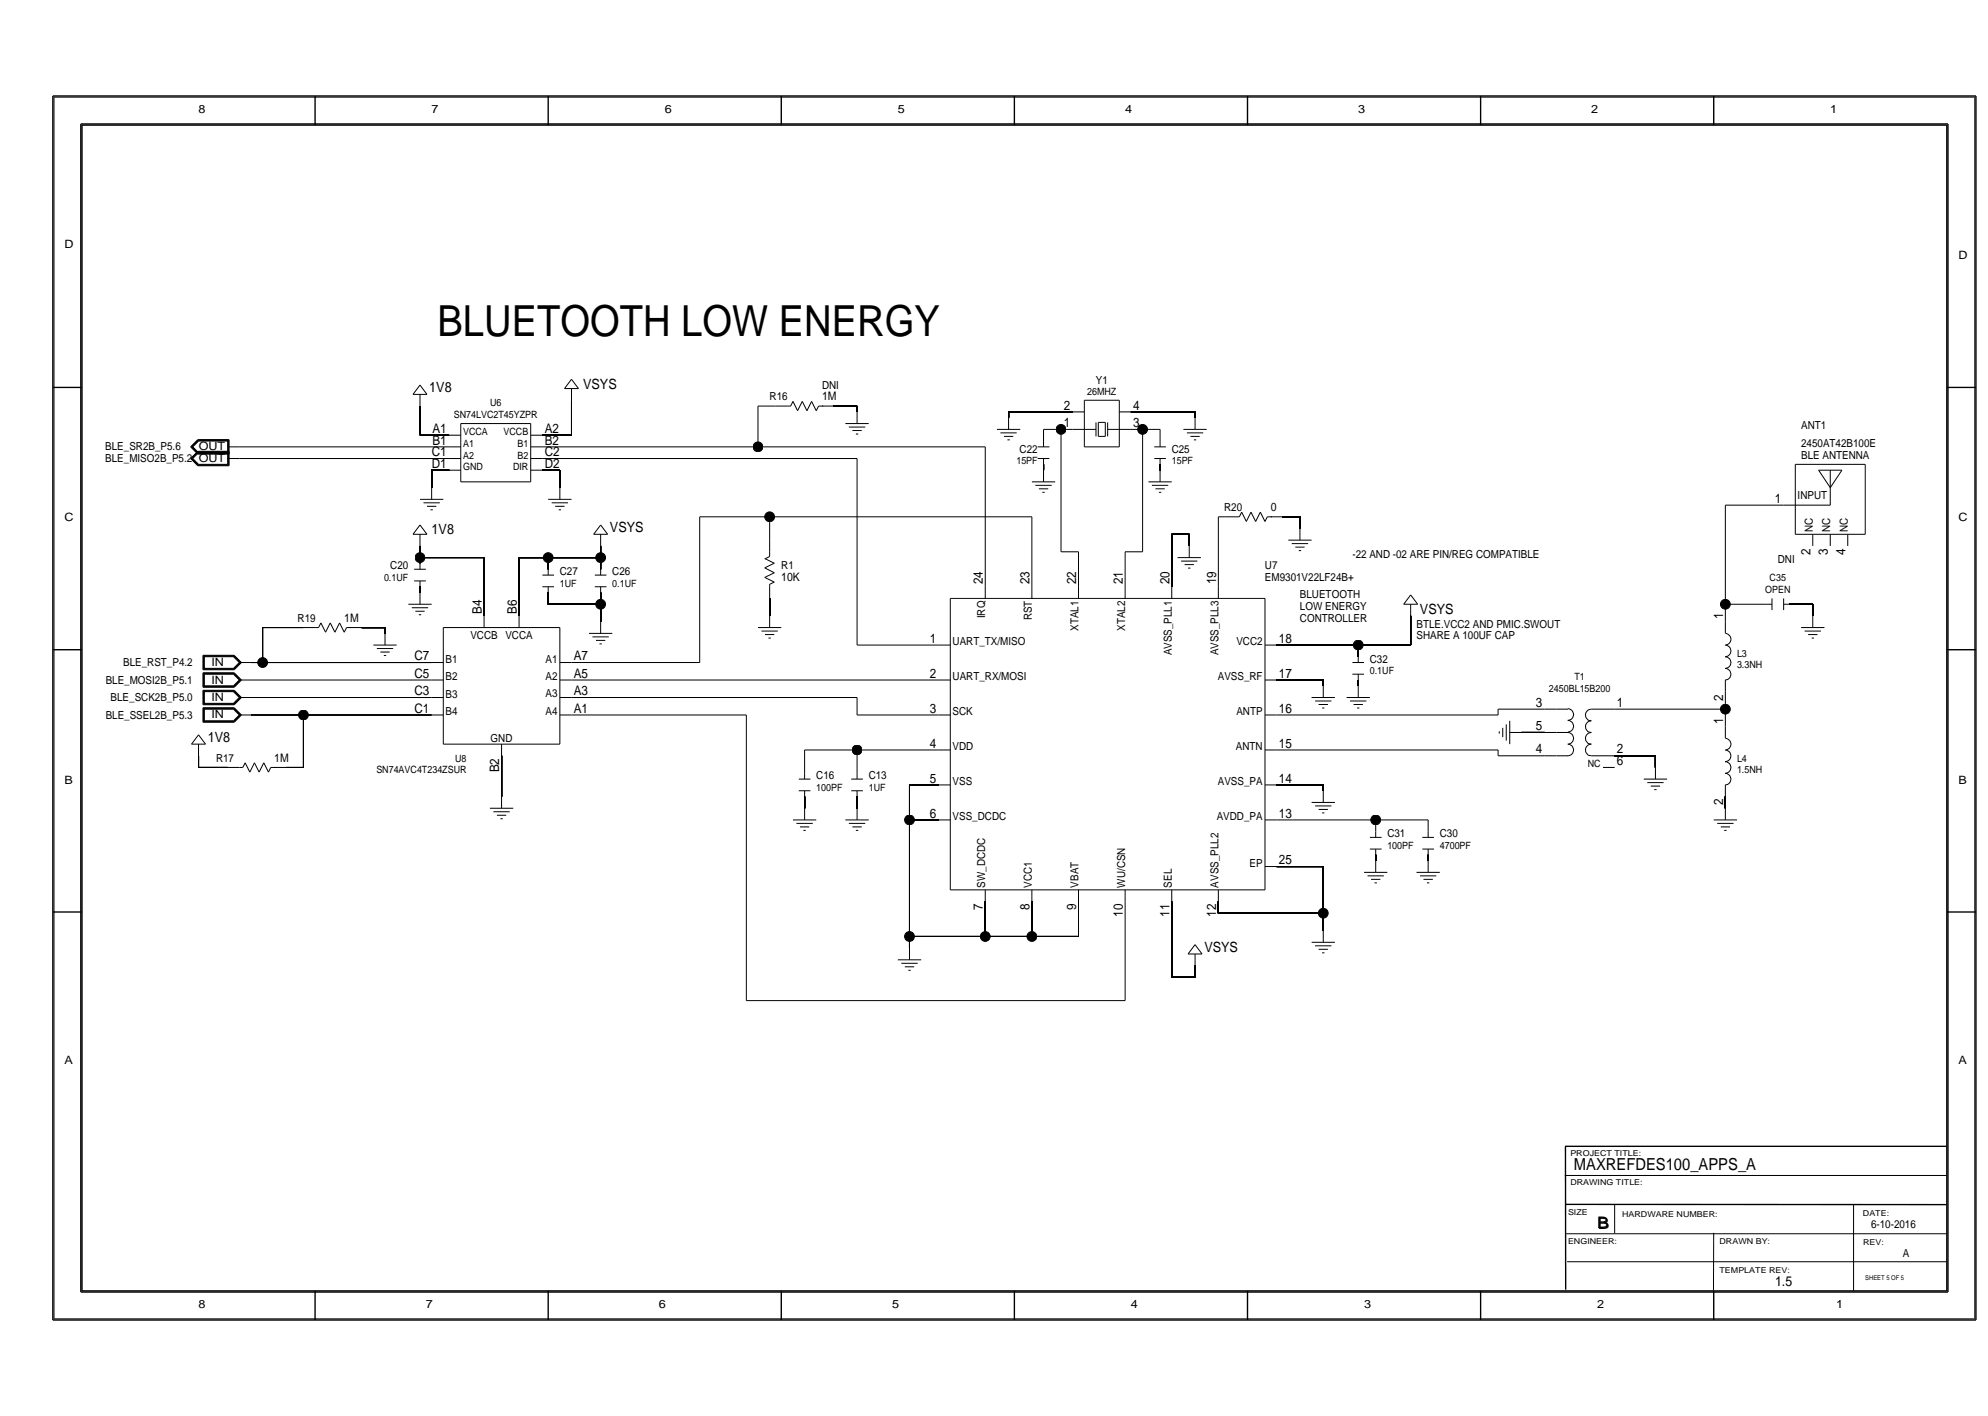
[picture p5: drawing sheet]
<svg xmlns="http://www.w3.org/2000/svg" width="419mm" height="298mm" viewBox="0 0 419 298" stroke-linecap="round" stroke-linejoin="round" font-family="sans-serif">
<!-- layer: Nets -->
<g fill="none" stroke="#000" stroke-width=".21">
<path d="M50.5 94.2h44.2zM50.5 96.6h44.2zM88.5 91.7h6.2zM88.5 85.6v6.1zM91 99.1v3.7zM91 99.1h3.7zM114.3 99.1h3.7zM114.3 96.6h66.4zM114.3 94.2h45.5zM114.3 91.7h6.2zM118 99.1v3.7zM120.5 84.4v7.3z"/>
<path d="M159.8 85.6h3.7zM159.8 85.6v8.6zM159.8 94.2h47.9zM175.8 85.6h4.9zM180.7 85.6v1.2zM180.7 96.6v39.4zM207.7 94.2v29.5zM212.6 86.8v1.2zM212.6 86.8h13.5zM220 97.9v1.2zM220 90.5v2.5zM220 90.5h3.7z"/>
<path d="M223.7 90.5h2.4zM223.7 90.5v25.8zM238.4 90.5h2.5zM238.4 86.8h13.5zM240.9 90.5v25.8zM240.9 90.5h3.7zM244.6 97.9v1.2zM244.6 90.5v2.5zM251.9 86.8v1.2zM88.5 115.1v2.4zM88.5 117.5v1.3zM88.5 117.5h13.6z"/>
<path d="M102.1 117.5v12.3zM109.4 117.5v12.3zM109.4 117.5h6.2zM115.6 117.5v2.5zM115.6 117.5h11zM126.6 115.1v2.4zM126.6 117.5v2.5zM147.5 108.9h14.8zM147.5 108.9v30.7zM162.3 108.9v4.9zM162.3 108.9h55.2zM217.5 108.9v14.8z"/>
<path d="M223.7 116.3h3.7zM227.4 116.3v7.4zM237.2 116.3h3.7zM237.2 116.3v7.4zM247 112.6v11.1zM247 112.6h3.7zM250.7 112.6v2.5zM256.8 108.9h1.3zM256.8 108.9v14.8zM270.4 108.9h3.6zM274 108.9v2.5zM363.7 106.5v20.9z"/>
<path d="M363.7 106.5h12.3zM52.9 139.6h2.5zM55.4 132.3h8.6zM55.4 132.3v7.3zM55.4 139.6h35.6zM76.3 132.3h4.9zM81.2 132.3v1.2zM88.5 123.7v1.2zM115.6 127.4h11zM115.6 124.9v2.5zM120.5 139.6h27zM126.6 127.4v3.6z"/>
<path d="M126.6 124.9v2.5zM162.3 126.1v3.7zM180.7 136h17.2zM269.1 136h17.2zM286.3 136v2.4zM286.3 136h11.1zM297.4 129.8v6.2zM363.7 127.4v3.6zM363.7 127.4h8.6zM377.2 127.4h5zM382.2 127.4v2.4zM41.9 159.3v2.5z"/>
<path d="M52.9 143.3h38.1zM52.9 147h38.1zM52.9 150.7h11.1zM64 150.7v11.1zM64 150.7h27zM105.7 159.3v8.6zM120.5 150.7h36.8zM120.5 143.3h77.4zM120.5 147h60.2zM157.3 150.7v60.2zM169.6 158.1v4.9zM169.6 158.1h11.1z"/>
<path d="M180.7 150.7h17.2zM180.7 147v3.7zM180.7 158.1h17.2zM180.7 158.1v4.9zM269.1 143.3h9.9zM269.1 158.1h46.7zM269.1 150.7h46.7zM279 143.3v1.3zM286.3 143.3v1.3zM315.8 159.3h9.8zM315.8 158.1v1.2zM315.8 149.5h9.8z"/>
<path d="M315.8 149.5v1.2zM320.7 154.4h4.9zM340.4 149.5h23.3zM340.4 159.3h8.6zM349 159.3v2.5zM363.7 149.5v3.7zM363.7 145.8v3.7zM41.9 161.8h6.1zM60.3 161.8h3.7zM169.6 167.9v2.5zM180.7 167.9v2.5zM191.7 165.4h6.2z"/>
<path d="M191.7 165.4v7.4zM191.7 172.8v24.6zM191.7 172.8h6.2zM269.1 165.4h9.9zM269.1 172.8h20.9zM279 165.4v1.3zM290 172.8v2.5zM290 172.8h11.1zM301.1 172.8v2.5zM363.7 167.9v2.5zM191.7 197.4v2.4zM191.7 197.4h16z"/>
<path d="M207.7 197.4h9.8zM207.7 190v7.4zM217.5 197.4h9.9zM217.5 190v7.4zM227.4 190v7.4zM237.2 190v20.9zM247 190v16zM256.8 192.5h22.2zM256.8 190v2.5zM269.1 182.6h9.9zM279 192.5v3.7zM279 182.6v9.9z"/>
<path d="M290 180.2v1.2zM301.1 180.2v1.2zM157.3 210.9h79.9zM247 206h4.9zM251.9 203.5v2.5z"/>
</g>
<g fill="#000" stroke="#000" stroke-width=".21">
<circle cx="159.8" cy="94.2" r="1.03"/>
<circle cx="223.7" cy="90.5" r="1.03"/>
<circle cx="240.9" cy="90.5" r="1.03"/>
<circle cx="88.5" cy="117.5" r="1.03"/>
<circle cx="115.6" cy="117.5" r="1.03"/>
<circle cx="126.6" cy="117.5" r="1.03"/>
<circle cx="162.3" cy="108.9" r="1.03"/>
<circle cx="55.4" cy="139.6" r="1.03"/>
<circle cx="126.6" cy="127.4" r="1.03"/>
<circle cx="286.3" cy="136" r="1.03"/>
<circle cx="363.7" cy="127.4" r="1.03"/>
<circle cx="64" cy="150.7" r="1.03"/>
<circle cx="180.7" cy="158.1" r="1.03"/>
<circle cx="363.7" cy="149.5" r="1.03"/>
<circle cx="191.7" cy="172.8" r="1.03"/>
<circle cx="290" cy="172.8" r="1.03"/>
<circle cx="191.7" cy="197.4" r="1.03"/>
<circle cx="207.7" cy="197.4" r="1.03"/>
<circle cx="217.5" cy="197.4" r="1.03"/>
<circle cx="279" cy="192.5" r="1.03"/>
</g>
<!-- layer: Components -->
<g fill="none" stroke="#000" stroke-width=".21">
<path d="M40.2 94.2l1.5-1.5zM40.2 96.6l1.5-1.5zM40.2 94.2l1.5 1.5zM40.2 96.6l1.5 1.6zM40.3 94.2l1.5 1.4zM40.3 96.6l1.5 1.5zM40.3 94.2l1.5-1.4zM40.3 96.6l1.5-1.4zM40.5 94.2l1.3-1.3zM40.5 96.6l1.3-1.3zM40.5 94.2l1.3 1.3zM40.5 96.6l1.3 1.4z"/>
<path d="M40.6 94.2l1.3-1.2zM40.6 96.6l1.3-1.2zM40.6 94.2l1.3 1.2zM40.6 96.6l1.3 1.3zM41.7 92.7h6.6zM41.7 95.1h6.6zM41.7 95.7h6.6zM41.7 98.2h6.6zM41.8 92.8h6.4zM41.8 95.2h6.4zM41.8 95.6h6.4zM41.8 98.1h6.4z"/>
<path d="M41.8 92.9h6.3zM41.8 95.3h6.3zM41.8 95.5h6.3zM41.8 98h6.3zM41.9 93h6.1zM41.9 95.4h6.1zM41.9 97.9h6.1zM48 94.2h2.5zM48 96.6h2.5zM48 93v2.4zM48 95.4v2.5zM48.1 92.9v2.6z"/>
<path d="M48.1 95.3v2.7zM48.2 92.8v2.8zM48.2 95.2v2.9zM48.3 92.7v3zM48.3 95.1v3.1zM94.7 96.6h2.4zM94.7 91.7h2.4zM94.7 94.2h2.4zM94.7 99.1h2.4zM97.1 89.3h14.8zM97.1 89.3v12.3zM111.9 96.6h2.4z"/>
<path d="M111.9 94.2h2.4zM111.9 99.1h2.4zM111.9 91.7h2.4zM111.9 89.3v12.3zM163.5 85.6h2.4zM165.9 85.6h.8zM167.2 84.6l.9 2zM167.2 84.6l-.5 1zM169.1 84.6l-1 2zM169.1 84.6l1 2zM171.1 84.6l-1 2zM171.1 84.6l1 2z"/>
<path d="M172.6 85.6l-.5 1zM172.6 85.6h1zM173.3 85.6h2.5zM178.2 89.3h4.9zM179 90h3.4zM179.7 90.7h2zM180.4 91.5h.5zM180.7 86.8v2.5zM210.2 90.5h4.9zM210.9 91.2h3.4zM211.6 92h2zM212.4 92.7h.5z"/>
<path d="M212.6 88v2.5zM218.8 96.6h2.4zM218.8 94.2h2.4zM220 99.1v2.5zM220 93v1.2zM220 96.6v1.3zM226.1 86.8h2.5zM226.1 90.5h2.5zM228.6 94.2h7.4zM228.6 84.4v9.8zM228.6 84.4h7.4zM228.6 90.5h2.4z"/>
<path d="M231 89v3zM231.5 89v3zM231.5 89h1.5zM231.5 92h1.5zM233 89v3zM233.5 90.5h2.5zM233.5 89v3zM236 84.4v9.8zM236 86.8h2.4zM236 90.5h2.4zM243.3 96.6h2.5zM243.3 94.2h2.5z"/>
<path d="M244.6 99.1v2.5zM244.6 93v1.2zM244.6 96.6v1.3zM249.5 90.5h4.9zM250.2 91.2h3.5zM251 92h1.9zM251.7 92.7h.5zM251.9 88v2.5zM378.5 97.9h14.7zM378.5 97.9v14.7zM383.4 99.1h4.9zM383.4 99.1l2.4 3.7z"/>
<path d="M385.8 99.1v7.4zM388.3 99.1l-2.5 3.7zM393.2 97.9v14.7zM87.3 120h2.5zM88.5 105.2h5zM88.5 118.8v1.2zM89.3 106h3.4zM90 106.7h2zM90.7 107.5h.5zM91 102.8v2.4zM97.1 101.6h14.8zM115.6 105.2h4.9z"/>
<path d="M115.6 120v1.2zM116.3 106h3.4zM117 106.7h2zM117.8 107.5h.5zM118 102.8v2.4zM126.6 120v1.2zM161.2 119.7l2-1zM161.2 119.7l2 1zM161.2 117.7l2 1zM161.3 117.8l1-.5zM162.3 113.8v2.5zM162.3 116.3v1z"/>
<path d="M217.5 101.6h4.9zM218.3 102.3h3.4zM219 103h2zM219.7 103.8h.5zM242.1 101.6h4.9zM242.8 102.3h3.5zM243.6 103h1.9zM244.3 103.8h.5zM248.2 117.5h5zM249 118.3h3.4zM249.7 119h2zM250.5 119.7h.5z"/>
<path d="M250.7 115.1v2.4zM258.1 108.9h2.4zM260.5 108.9h.8zM261.8 107.9l-.5 1zM261.8 107.9l.9 2zM263.7 107.9l-1 2zM263.7 107.9l1 2zM265.7 107.9l-1 2zM265.7 107.9l1 2zM267.2 108.9l-.5 1zM267.2 108.9h1zM267.9 108.9h2.5z"/>
<path d="M271.6 113.8h4.9zM272.3 114.6h3.5zM273.1 115.3h1.9zM273.8 116.1h.5zM274 111.4v2.4zM376 106.5h2.5zM378.5 112.6h14.7zM378.5 106.5h7.3zM382.2 112.6v2.5zM385.8 112.6v2.5zM389.5 112.6v2.5zM42.8 138.1v3.1z"/>
<path d="M42.8 138.1h6.6zM42.9 138.2v2.9zM42.9 138.2h6.4zM43 138.3v2.7zM43 138.3h6.3zM43.1 138.4v2.5zM43.1 138.4h6.1zM49.2 138.4l1.3 1.2zM49.3 138.3l1.3 1.3zM49.3 138.2l1.4 1.4zM49.4 138.1l1.5 1.5zM50.5 139.6l-1.3 1.3z"/>
<path d="M50.5 139.6h2.4zM64 132.3h2.4zM66.4 132.3h.8zM67.7 131.3l.9 2zM67.7 131.3l-.5 1zM69.6 131.3l-1 2zM69.6 131.3l1 2zM71.6 131.3l1 2zM71.6 131.3l-1 2zM73.1 132.3l-.5 1zM73.1 132.3h.9zM73.8 132.3h2.5z"/>
<path d="M78.7 136h4.9zM79.4 136.7h3.5zM80.2 137.4h1.9zM80.9 138.2h.5zM81.2 133.5v2.5zM86.1 127.4h4.9zM86.8 128.1h3.5zM87.3 122.4h2.5zM87.6 128.8h1.9zM88.3 129.6h.5zM88.5 124.9v2.5zM88.5 122.4v1.3z"/>
<path d="M91 139.6h2.5zM93.5 132.3h24.5zM93.5 132.3v24.5zM102.1 129.8v2.5zM109.4 129.8v2.5zM114.3 123.7h2.5zM114.3 121.2h2.5zM115.6 123.7v1.2zM118 132.3v24.5zM118 139.6h2.5zM124.2 133.5h4.9zM124.9 134.2h3.4z"/>
<path d="M125.4 123.7h2.5zM125.4 121.2h2.5zM125.6 135h2zM126.4 135.7h.5zM126.6 131v2.5zM126.6 123.7v1.2zM159.8 132.3h4.9zM160.5 133h3.5zM161.2 121.7l2 1zM161.2 121.7l2-1zM161.3 133.7h1.9zM162 134.5h.5z"/>
<path d="M162.2 123.2l1-.5zM162.3 129.8v2.5zM162.3 123.7v2.4zM162.3 123.2v.5zM197.9 136h2.4zM200.3 126.1v61.5zM200.3 126.1h66.4zM207.7 123.7v2.4zM217.5 123.7v2.4zM227.4 123.7v2.4zM237.2 123.7v2.4zM247 123.7v2.4z"/>
<path d="M256.8 123.7v2.4zM266.7 136h2.4zM266.7 126.1v61.5zM285.1 139.6h2.5zM286.3 138.4v1.2zM363.7 138.5a1.2 1.2 0 0 1 1.2 1.2 1.2 1.2 0 0 1-1.2 1.2M363.7 136a1.2 1.2 0 0 1 1.2 1.2 1.2 1.2 0 0 1-1.2 1.2M363.7 131v2.5zM363.8 133.5a1.21 1.21 0 0 1 1.1 1.3 1.21 1.21 0 0 1-1.1 1.2M372.3 127.4h1.3zM373.6 126.1v2.5zM376 126.1v2.5z"/>
<path d="M376 127.4h1.2zM379.7 132.3h4.9zM380.4 133h3.5zM381.2 133.7h1.9zM381.9 134.5h.5zM382.2 129.8v2.5zM42.8 149.2v3zM42.8 152.2h6.6zM42.8 145.5v3zM42.8 148.5h6.6zM42.8 141.8v3.1zM42.8 144.9h6.6z"/>
<path d="M42.8 141.2h6.6zM42.8 149.2h6.6zM42.8 145.5h6.6zM42.8 141.8h6.6zM42.9 149.3v2.8zM42.9 152.1h6.4zM42.9 145.6v2.8zM42.9 148.4h6.4zM42.9 141.9v2.9zM42.9 144.8h6.4zM42.9 141.1h6.4zM42.9 149.3h6.4z"/>
<path d="M42.9 145.6h6.4zM42.9 141.9h6.4zM43 149.4v2.6zM43 152h6.3zM43 145.7v2.6zM43 148.3h6.3zM43 142v2.7zM43 144.7h6.3zM43 141h6.3zM43 149.4h6.3zM43 145.7h6.3zM43 142h6.3z"/>
<path d="M43.1 149.5v2.4zM43.1 151.9h6.1zM43.1 145.8v2.4zM43.1 148.2h6.1zM43.1 142.1v2.5zM43.1 144.6h6.1zM43.1 140.9h6.1zM43.1 149.5h6.1zM43.1 145.8h6.1zM43.1 142.1h6.1zM49.2 149.5l1.3 1.2zM49.2 145.8l1.3 1.2z"/>
<path d="M49.2 142.1l1.3 1.2zM49.3 152l1.3-1.3zM49.3 148.3l1.3-1.3zM49.3 144.7l1.3-1.4zM49.3 141l1.3-1.4zM49.3 149.4l1.3 1.3zM49.3 145.7l1.3 1.3zM49.3 142l1.3 1.3zM49.3 149.3l1.4 1.4zM49.3 145.6l1.4 1.4zM49.3 141.9l1.4 1.4zM49.3 152.1l1.4-1.4z"/>
<path d="M49.3 148.4l1.4-1.4zM49.3 144.8l1.4-1.5zM49.3 141.1l1.4-1.5zM49.4 152.2l1.5-1.5zM49.4 148.5l1.5-1.5zM49.4 144.9l1.5-1.6zM49.4 141.2l1.5-1.6zM49.4 149.2l1.5 1.5zM49.4 145.5l1.5 1.5zM49.4 141.8l1.5 1.5zM50.5 150.7l-1.3 1.2zM50.5 147l-1.3 1.2z"/>
<path d="M50.5 143.3l-1.3 1.3zM50.5 150.7h2.4zM50.5 147h2.4zM50.5 143.3h2.4zM91 150.7h2.5zM91 147h2.5zM91 143.3h2.5zM93.5 156.8h24.5zM105.7 156.8v2.5zM118 150.7h2.5zM118 147h2.5zM118 143.3h2.5z"/>
<path d="M197.9 150.7h2.4zM197.9 143.3h2.4zM197.9 158.1h2.4zM266.7 143.3h2.4zM266.7 150.7h2.4zM266.7 158.1h2.4zM276.5 147h4.9zM277.2 147.8h3.5zM278 148.5h1.9zM278.7 149.2h.5zM279 144.6v2.4zM283.9 147h4.9z"/>
<path d="M284.6 147.8h3.5zM285.1 142.1h2.5zM285.4 148.5h1.9zM286.1 149.2h.5zM286.3 144.6v2.4zM286.3 142.1v1.2zM316.1 154.1v.5zM316.8 153.4v2zM317.5 152.7v3.4zM318.3 151.9v4.9zM318.3 154.4h2.4zM325.6 159.3h2.5z"/>
<path d="M325.6 149.5h2.5zM325.6 154.4h2.5zM328.1 154.4h2.5zM328.1 149.5h2.5zM328.1 159.3h2.5zM330.5 154.4a1.23 1.23 0 0 1 1.2 1.2 1.23 1.23 0 0 1-1.2 1.2 1.23 1.23 0 0 1 1.2 1.3 1.23 1.23 0 0 1-1.2 1.2M330.5 149.4a1.23 1.23 0 0 1 1.2 1.2 1.23 1.23 0 0 1-1.2 1.2 1.23 1.23 0 0 1 1.2 1.3 1.23 1.23 0 0 1-1.2 1.2M335.5 149.5a1.23 1.23 0 0 0-1.2 1.2 1.23 1.23 0 0 0 1.2 1.2 1.23 1.23 0 0 0-1.2 1.3 1.23 1.23 0 0 0 1.2 1.2 1.23 1.23 0 0 0-1.2 1.2 1.23 1.23 0 0 0 1.2 1.2 1.23 1.23 0 0 0-1.2 1.3 1.23 1.23 0 0 0 1.2 1.2M335.5 159.3h2.4zM335.5 149.5h2.4zM337.9 159.3h2.5zM337.9 149.5h2.5z"/>
<path d="M363.7 140.9a1.2 1.2 0 0 1 1.2 1.2 1.2 1.2 0 0 1-1.2 1.2M363.7 158.1a1.2 1.2 0 0 1 1.2 1.2 1.2 1.2 0 0 1-1.2 1.2M363.7 143.3v2.5zM363.7 153.2v2.4zM363.8 155.7a1.21 1.21 0 0 1 1.1 1.2 1.21 1.21 0 0 1-1.1 1.2M48 161.8h2.5zM50.5 161.8h.7zM51.7 160.8l1 1.9zM51.7 160.8l-.5 1zM53.6 160.8l-.9 1.9zM53.6 160.8l1 1.9zM55.6 160.8l1 1.9z"/>
<path d="M55.6 160.8l-1 1.9zM57.1 161.8l-.5 .9zM57.1 161.8h1zM57.8 161.8h2.5zM103.3 170.4h4.9zM104 171.1h3.5zM104.8 171.8h1.9zM105.5 172.6h.5zM105.7 167.9v2.5zM167.2 172.8h4.9zM167.9 173.6h3.4zM168.4 166.7h2.5z"/>
<path d="M168.4 164.2h2.5zM168.6 174.3h2zM169.4 175h.5zM169.6 170.4v2.4zM169.6 163v1.2zM169.6 166.7v1.2zM178.2 172.8h4.9zM179 173.6h3.4zM179.5 166.7h2.4zM179.5 164.2h2.4zM179.7 174.3h2zM180.4 175h.5z"/>
<path d="M180.7 170.4v2.4zM180.7 163v1.2zM180.7 166.7v1.2zM197.9 172.8h2.4zM197.9 165.4h2.4zM266.7 165.4h2.4zM266.7 172.8h2.4zM276.5 169.1h4.9zM277.2 169.9h3.5zM278 170.6h1.9zM278.7 171.3h.5zM279 166.7v2.4z"/>
<path d="M288.8 179h2.4zM288.8 176.5h2.4zM290 175.3v1.2zM290 179v1.2zM299.8 179h2.5zM299.8 176.5h2.5zM301.1 175.3v1.2zM301.1 179v1.2zM337.9 161.8h2.5zM346.5 164.2h4.9zM347.3 165h3.4zM348 165.7h2z"/>
<path d="M348.7 166.4h.5zM349 161.8v2.4zM361.3 172.8h4.9zM362 173.6h3.5zM362.7 174.3h2zM363.5 175h.5zM363.7 163a1.2 1.2 0 0 1 1.2 1.2 1.2 1.2 0 0 1-1.2 1.2M363.7 160.6a1.2 1.2 0 0 1 1.2 1.2 1.2 1.2 0 0 1-1.2 1.2M363.7 170.4v2.4zM363.7 165.4v2.5zM191.7 199.8v2.5zM200.3 187.6h66.4z"/>
<path d="M207.7 187.6v2.4zM217.5 187.6v2.4zM227.4 187.6v2.4zM237.2 187.6v2.4zM247 187.6v2.4zM256.8 187.6v2.4zM266.7 182.6h2.4zM276.5 198.6h4.9zM277.2 199.3h3.5zM279 196.2v2.4zM287.6 183.9h4.9zM288.3 184.6h3.4z"/>
<path d="M289 185.3h2zM289.8 186.1h.5zM290 181.4v2.5zM298.6 183.9h4.9zM299.4 184.6h3.4zM300.1 185.3h2zM300.8 186.1h.5zM301.1 181.4v2.5zM189.3 202.3h4.9zM190 203h3.5zM190.8 203.8h1.9zM191.5 204.5h.5z"/>
<path d="M278 200.1h1.9zM278.7 200.8h.5z"/>
</g>
<!-- layer: Page Border and Title Block -->
<g fill="none" stroke="#000" stroke-width=".21">
<path d="M11.4 20.5h404.9zM11.4 20.5v257.5zM416.3 20.5v257.5zM120.5 79.9l-1.5 2zM120.5 79.9l1.5 2zM87.1 83.1h2.9zM88.5 81.2l-1.4 1.9zM88.5 83.1v2.5zM88.5 81.2l1.5 1.9zM119 81.9h3zM120.5 81.9v2.5zM87.1 112.6h2.9z"/>
<path d="M88.5 110.6l-1.4 2zM88.5 112.6v2.5zM88.5 110.6l1.5 2zM125.1 112.6h3zM126.6 110.6l-1.5 2zM126.6 112.6v2.5zM126.6 110.6l1.5 2zM295.9 127.4h3zM297.4 125.4l-1.5 2zM297.4 127.4v2.4zM297.4 125.4l1.5 2zM40.4 156.8h2.9z"/>
<path d="M41.9 156.8v2.5zM41.9 154.9l1.4 1.9zM41.9 154.9l-1.5 1.9zM251.9 199.1l1.5 2zM251.9 199.1l-1.4 2zM250.5 201.1h2.9zM251.9 201.1v2.4zM329.9 247.8h80.5zM340.4 253.8v6.1zM361.3 259.8l-.1 12.1zM390.8 253.8v18.2zM11.4 278h404.9z"/>
<path d="M330.2 260h80.3zM330.4 265.9h80z"/>
</g>
<g fill="none" stroke="#000" stroke-width=".29">
<path d="M11.1 20.2h405.5zM11.1 20.2v258zM17 26.1h393.7zM17 26.1v246.2zM17.3 26.4h393.1zM17.3 26.4v245.7zM66.4 20.2v6.2zM115.6 20.2v6.2zM164.7 20.2v6.2zM213.8 20.2v6.2zM263 20.2v6.2zM312.1 20.2v6.2z"/>
<path d="M361.3 20.2v6.2zM410.4 26.4v245.7zM410.7 26.1v246.2zM416.6 20.2v258zM11.1 81.7h6.2zM410.4 81.7h6.2zM11.1 136.9h6.2zM410.4 136.9h6.2zM11.1 192.2h6.2zM410.4 192.2h6.2zM329.9 241.6h80.5zM330 241.7l.1 30.1z"/>
<path d="M330.1 253.8l80.3 .1zM11.1 278.2h405.5zM17 272.3h393.7zM17.3 272.1h393.1zM66.4 272.1v6.1zM115.6 272.1v6.1zM164.7 272.1v6.1zM213.8 272.1v6.1zM263 272.1v6.1zM312.1 272.1v6.1zM361.3 272.1v6.1z"/>
</g>
<text font-size="9" x="92.2" y="70.8">BLUETOOTH LOW ENERGY</text>
<text font-size="3.5" x="331.8" y="246.5">MAXREFDES100_APPS_A</text>
<text font-size="3.4" x="336.9" y="259">B</text>
<g font-size="3">
<text x="90.5" y="82.6">1V8</text>
<text x="122.9" y="81.9">VSYS</text>
<text x="91" y="112.6">1V8</text>
<text x="128.6" y="112.1">VSYS</text>
<text x="299.4" y="129.3">VSYS</text>
<text x="43.8" y="156.4">1V8</text>
<text x="253.9" y="200.6">VSYS</text>
</g>
<text font-size="2.9" x="374.2" y="271.1">1.5</text>
<g font-size="2.8">
<text x="224.3" y="86.3">2</text>
<text x="238.9" y="86.3">4</text>
<text x="91.2" y="93.7">B1</text>
<text x="91.2" y="91.2">A1</text>
<text x="114.8" y="93.7">B2</text>
<text x="114.8" y="91.2">A2</text>
<text x="224.3" y="90">1</text>
<text x="238.9" y="90">3</text>
<text x="91" y="96.2">C1</text>
<text x="91" y="98.6">D1</text>
<text x="114.8" y="96.2">C2</text>
<text x="114.8" y="98.6">D2</text>
<text x="374.2" y="106">1</text>
<text x="381.7" y="116.9" transform="rotate(-90 381.7 116.9)">2</text>
<text x="385.4" y="116.9" transform="rotate(-90 385.4 116.9)">3</text>
<text x="389" y="116.9" transform="rotate(-90 389 116.9)">4</text>
<text x="207.2" y="123.2" transform="rotate(-90 207.2 123.2)">24</text>
<text x="217" y="123.2" transform="rotate(-90 217 123.2)">23</text>
<text x="226.9" y="123.2" transform="rotate(-90 226.9 123.2)">22</text>
<text x="236.7" y="123.2" transform="rotate(-90 236.7 123.2)">21</text>
<text x="246.5" y="123.2" transform="rotate(-90 246.5 123.2)">20</text>
<text x="256.4" y="123.2" transform="rotate(-90 256.4 123.2)">19</text>
<text x="101.6" y="129.3" transform="rotate(-90 101.6 129.3)">B4</text>
<text x="108.9" y="129.3" transform="rotate(-90 108.9 129.3)">B6</text>
<text x="363.2" y="130.6" transform="rotate(-90 363.2 130.6)">1</text>
<text x="196" y="135.5">1</text>
<text x="269.6" y="135.5">18</text>
<text x="87.4" y="139.2">C7</text>
<text x="87.4" y="142.8">C5</text>
<text x="121" y="142.8">A5</text>
<text x="121" y="139.2">A7</text>
<text x="196" y="142.8">2</text>
<text x="269.6" y="142.8">17</text>
<text x="87.4" y="146.5">C3</text>
<text x="121" y="146.5">A3</text>
<text x="323.8" y="149">3</text>
<text x="340.9" y="149">1</text>
<text x="363.2" y="147.6" transform="rotate(-90 363.2 147.6)">2</text>
<text x="87.4" y="150.2">C1</text>
<text x="121" y="150.2">A1</text>
<text x="196" y="150.2">3</text>
<text x="269.6" y="150.2">16</text>
<text x="323.8" y="153.9">5</text>
<text x="363.2" y="152.7" transform="rotate(-90 363.2 152.7)">1</text>
<text x="196" y="157.6">4</text>
<text x="269.6" y="157.6">15</text>
<text x="323.8" y="158.8">4</text>
<text x="340.9" y="158.8">2</text>
<text x="340.9" y="161.3">6</text>
<text x="105.2" y="162.8" transform="rotate(-90 105.2 162.8)">B2</text>
<text x="196" y="164.9">5</text>
<text x="269.6" y="165">14</text>
<text x="196" y="172.3">6</text>
<text x="269.6" y="172.3">13</text>
<text x="363.2" y="169.8" transform="rotate(-90 363.2 169.8)">2</text>
<text x="269.6" y="182.2">25</text>
<text x="207.2" y="191.9" transform="rotate(-90 207.2 191.9)">7</text>
<text x="217" y="191.9" transform="rotate(-90 217 191.9)">8</text>
<text x="226.9" y="191.9" transform="rotate(-90 226.9 191.9)">9</text>
<text x="236.7" y="193.2" transform="rotate(-90 236.7 193.2)">10</text>
<text x="246.5" y="193.2" transform="rotate(-90 246.5 193.2)">11</text>
<text x="256.4" y="193.2" transform="rotate(-90 256.4 193.2)">12</text>
</g>
<g font-size="2.5">
<text x="173.3" y="84.4">1M</text>
<text x="267.9" y="107.7">0</text>
<text x="164.7" y="122.4">10K</text>
<text x="72.6" y="131">1M</text>
<text x="57.8" y="160.5">1M</text>
</g>
<g font-size="2.4">
<text x="41.9" y="23.9">8</text>
<text x="91" y="23.9">7</text>
<text x="140.1" y="23.9">6</text>
<text x="189.3" y="23.9">5</text>
<text x="237.2" y="23.9">4</text>
<text x="286.3" y="23.9">3</text>
<text x="335.5" y="23.9">2</text>
<text x="385.8" y="23.9">1</text>
<text x="13.6" y="52.2">D</text>
<text x="412.9" y="54.6">D</text>
<text x="41.9" y="94.9">OUT</text>
<text x="13.6" y="109.9">C</text>
<text x="412.9" y="109.9">C</text>
<text x="44.6" y="140.4">IN</text>
<text x="44.6" y="147.8">IN</text>
<text x="44.6" y="144.1">IN</text>
<text x="44.6" y="151.4">IN</text>
<text x="13.6" y="165.2">B</text>
<text x="412.9" y="165.2">B</text>
<text x="13.6" y="224.2">A</text>
<text x="412.9" y="224.2">A</text>
<text x="41.9" y="275.8">8</text>
<text x="89.8" y="275.8">7</text>
<text x="138.9" y="275.8">6</text>
<text x="188.1" y="275.8">5</text>
<text x="238.4" y="275.8">4</text>
<text x="287.6" y="275.8">3</text>
<text x="336.7" y="275.8">2</text>
<text x="387.1" y="275.8">1</text>
</g>
<g font-size="2.3">
<text x="173.3" y="81.9">DNI</text>
<text x="231" y="81">Y1</text>
<text x="162.3" y="84.4">R16</text>
<text x="22.2" y="94.9">BLE_SR2B_P5.6</text>
<text x="215" y="95.4">C22</text>
<text x="247" y="95.4">C25</text>
<text x="379.7" y="94.2">2450AT42B100E</text>
<text x="379.7" y="90.5">ANT1</text>
<text x="22.2" y="97.4">BLE_MISO2B_P5.2 OUT</text>
<text x="379.7" y="96.6">BLE ANTENNA</text>
<text x="258.1" y="107.7">R20</text>
<text x="379" y="105.2">INPUT</text>
<text x="382.2" y="112.1" transform="rotate(-90 382.2 112.1)">NC</text>
<text x="385.8" y="112.1" transform="rotate(-90 385.8 112.1)">NC</text>
<text x="389.5" y="112.1" transform="rotate(-90 389.5 112.1)">NC</text>
<text x="82.3" y="120">C20</text>
<text x="164.7" y="120">R1</text>
<text x="266.7" y="120">U7</text>
<text x="285.1" y="117.5">-22 AND -02 ARE PIN/REG COMPATIBLE</text>
<text x="374.8" y="118.8">DNI</text>
<text x="118" y="121.2">C27</text>
<text x="129.1" y="121.2">C26</text>
<text x="266.7" y="122.4">EM9301V22LF24B+</text>
<text x="62.7" y="131">R19</text>
<text x="207.7" y="130.3" transform="rotate(-90 207.7 130.3)">IRQ</text>
<text x="217.5" y="130.8" transform="rotate(-90 217.5 130.8)">RST</text>
<text x="274" y="126.1">BLUETOOTH</text>
<text x="274" y="128.6">LOW ENERGY</text>
<text x="274" y="131">CONTROLLER</text>
<text x="99.2" y="134.8">VCCB VCCA</text>
<text x="200.8" y="136">UART_TX/MISO</text>
<text x="227.4" y="133" transform="rotate(-90 227.4 133)">XTAL1</text>
<text x="237.2" y="133" transform="rotate(-90 237.2 133)">XTAL2</text>
<text x="260.6" y="136">VCC2</text>
<text x="298.6" y="134.7">SHARE A 100UF CAP</text>
<text x="298.6" y="132.3">BTLE.VCC2 AND PMIC.SWOUT</text>
<text x="26" y="140.4">BLE_RST_P4.2</text>
<text x="93.9" y="143.3">B2</text>
<text x="93.9" y="139.6">B1</text>
<text x="115" y="143.3">A2</text>
<text x="115" y="139.6">A1</text>
<text x="200.8" y="143.3">UART_RX/MOSI</text>
<text x="247" y="138.2" transform="rotate(-90 247 138.2)">AVSS_PLL1</text>
<text x="256.7" y="143.3">AVSS_RF</text>
<text x="256.8" y="138.2" transform="rotate(-90 256.8 138.2)">AVSS_PLL3</text>
<text x="288.8" y="139.6">C32</text>
<text x="22.3" y="144.1">BLE_MOSI2B_P5.1</text>
<text x="23.3" y="147.8">BLE_SCK2B_P5.0</text>
<text x="93.9" y="147">B3</text>
<text x="115" y="147">A3</text>
<text x="22.3" y="151.4">BLE_SSEL2B_P5.3</text>
<text x="93.9" y="150.7">B4</text>
<text x="115" y="150.7">A4</text>
<text x="200.8" y="150.7">SCK</text>
<text x="260.6" y="150.7">ANTP</text>
<text x="45.5" y="160.5">R17</text>
<text x="103.4" y="156.4">GND</text>
<text x="200.8" y="158.1">VDD</text>
<text x="260.5" y="158.1">ANTN</text>
<text x="172.1" y="164.2">C16</text>
<text x="183.1" y="164.2">C13</text>
<text x="200.8" y="165.4">VSS</text>
<text x="256.7" y="165.4">AVSS_PA</text>
<text x="200.8" y="172.8">VSS_DCDC</text>
<text x="256.5" y="172.8">AVDD_PA</text>
<text x="292.5" y="176.5">C31</text>
<text x="303.5" y="176.5">C30</text>
<text x="263.4" y="182.6">EP</text>
<text x="207.7" y="187.1" transform="rotate(-90 207.7 187.1)">SW_DCDC</text>
<text x="217.5" y="187.1" transform="rotate(-90 217.5 187.1)">VCC1</text>
<text x="227.4" y="187.1" transform="rotate(-90 227.4 187.1)">VBAT</text>
<text x="237.2" y="187.1" transform="rotate(-90 237.2 187.1)">WU/CSN</text>
<text x="247" y="187.1" transform="rotate(-90 247 187.1)">SEL</text>
<text x="256.8" y="187.1" transform="rotate(-90 256.8 187.1)">AVSS_PLL2</text>
<text x="394.4" y="258.8">6-10-2016</text>
<text x="401.1" y="265">A</text>
</g>
<g font-size="2.1">
<text x="229.2" y="83.3">26MHZ</text>
<text x="95.7" y="88.1">SN74LVC2T45YZPR</text>
<text x="103.3" y="85.6">U6</text>
<text x="97.6" y="91.7">VCCA</text>
<text x="97.6" y="94.2">A1</text>
<text x="106.2" y="91.7">VCCB</text>
<text x="109.1" y="94.2">B1</text>
<text x="97.6" y="96.6">A2</text>
<text x="97.6" y="99.1">GND</text>
<text x="108.2" y="99.1">DIR</text>
<text x="109.1" y="96.6">B2</text>
<text x="214.3" y="97.9">15PF</text>
<text x="247" y="97.9">15PF</text>
<text x="81" y="122.4">0.1UF</text>
<text x="118" y="123.7">1UF</text>
<text x="129.1" y="123.7">0.1UF</text>
<text x="372.1" y="124.9">OPEN</text>
<text x="373.1" y="122.4">C35</text>
<text x="288.8" y="142.1">0.1UF</text>
<text x="331.9" y="143.3">T1</text>
<text x="366.2" y="138.5">L3</text>
<text x="366.2" y="140.9">3.3NH</text>
<text x="326.5" y="145.8">2450BL15B200</text>
<text x="96" y="160.5">U8</text>
<text x="334.7" y="161.8">NC</text>
<text x="366.2" y="160.6">L4</text>
<text x="79.3" y="163">SN74AVC4T234ZSUR</text>
<text x="172.1" y="166.7">100PF</text>
<text x="183.1" y="166.7">1UF</text>
<text x="366.2" y="163">1.5NH</text>
<text x="292.5" y="179">100PF</text>
<text x="303.5" y="179">4700PF</text>
</g>
<g font-size="1.7">
<text x="331.1" y="243.6">PROJECT TITLE:</text>
<text x="331.1" y="249.7">DRAWING TITLE:</text>
<text x="330.6" y="256.1">SIZE</text>
<text x="342" y="256.5">HARDWARE NUMBER:</text>
<text x="392.7" y="256.3">DATE:</text>
<text x="330.6" y="262.3">ENGINEER:</text>
<text x="362.5" y="262.3">DRAWN BY:</text>
<text x="392.8" y="262.4">REV:</text>
<text x="362.5" y="268.4">TEMPLATE REV:</text>
</g>
<text font-size="1.4" x="393.2" y="269.9">SHEET 5 OF 5</text>
</svg>
